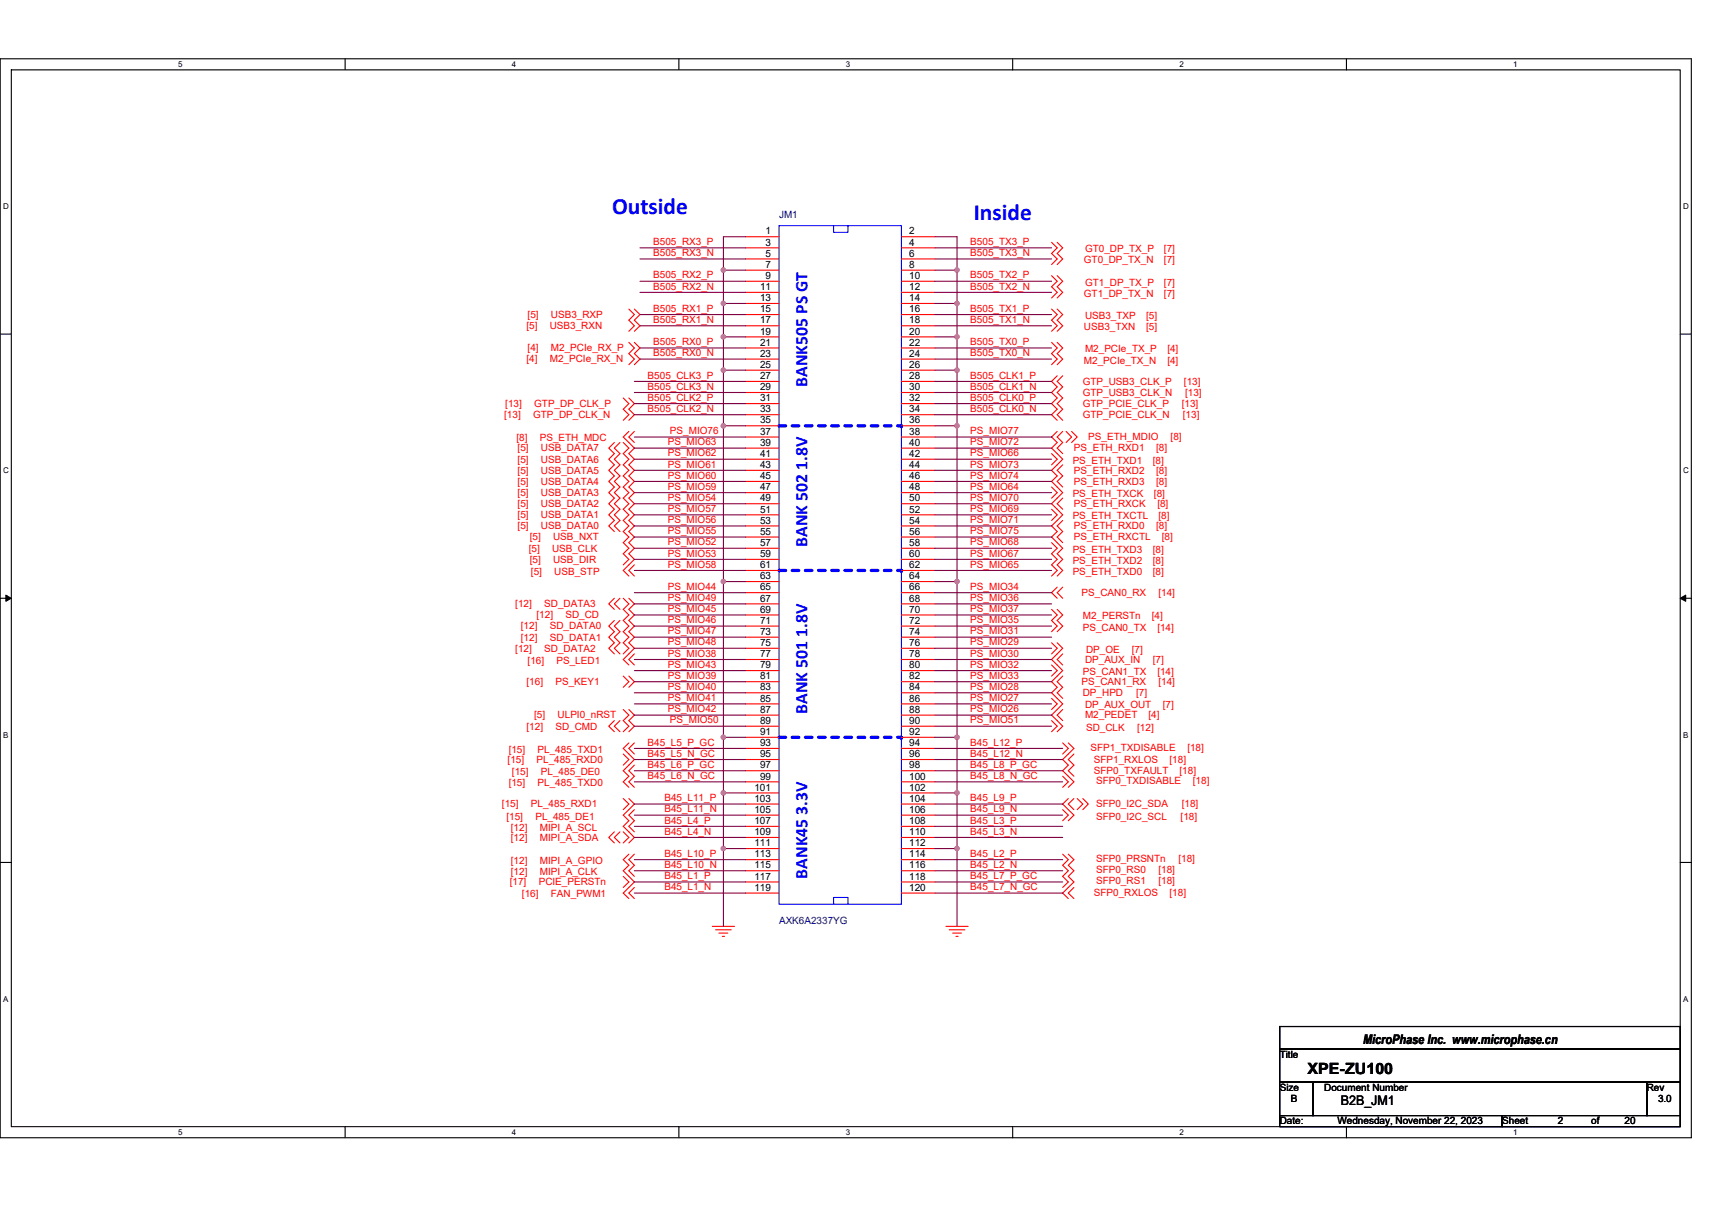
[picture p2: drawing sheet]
<svg xmlns="http://www.w3.org/2000/svg" width="297mm" height="210mm" viewBox="0 0 297 210" stroke-linecap="round" stroke-linejoin="round" font-family="sans-serif">
<path d="M0 10.2h293.5v187.2h-293.5zM2 12.1h289.5v183.4h-289.5z" fill="none" stroke="#000" stroke-width=".19"/>
<g fill="#fff">
<path d="M30.9 10.4h.8v1.6h-.8z"/>
<path d="M30.9 195.7h.8v1.6h-.8z"/>
</g>
<path d="M59.9 10.2v1.9M59.9 195.5v1.9" fill="none" stroke="#000" stroke-width=".19"/>
<g fill="#fff">
<path d="M88.8 10.4h.8v1.6h-.8z"/>
<path d="M88.8 195.7h.8v1.6h-.8z"/>
</g>
<path d="M117.8 10.2v1.9M117.8 195.5v1.9" fill="none" stroke="#000" stroke-width=".19"/>
<g fill="#fff">
<path d="M146.7 10.4h.8v1.6h-.8z"/>
<path d="M146.7 195.7h.8v1.6h-.8z"/>
</g>
<path d="M175.7 10.2v1.9M175.7 195.5v1.9" fill="none" stroke="#000" stroke-width=".19"/>
<g fill="#fff">
<path d="M204.7 10.4h.7v1.6h-.7z"/>
<path d="M204.7 195.7h.7v1.6h-.7z"/>
</g>
<path d="M233.6 10.2v1.9M233.6 195.5v1.9" fill="none" stroke="#000" stroke-width=".19"/>
<g fill="#fff">
<path d="M262.6 10.4h.7v1.6h-.7z"/>
<path d="M262.6 195.7h.7v1.6h-.7z"/>
<path d="M.5 35.1h1v1.5h-1z"/>
<path d="M292 35.1h1v1.5h-1z"/>
<path d="M.5 80.9h1v1.5h-1z"/>
<path d="M292 80.9h1v1.5h-1z"/>
</g>
<path d="M0 58h2M291.5 58h2" fill="none" stroke="#000" stroke-width=".19"/>
<g fill="#fff">
<path d="M.5 126.7h.9v1.6h-.9z"/>
<path d="M292 126.7h.9v1.6h-.9z"/>
</g>
<path d="M0 103.8h2M291.5 103.8h2" fill="none" stroke="#000" stroke-width=".19"/>
<path d="M1 103.3l1 .5-1 .6zM291.5 103.8l1-.5v1.1z" fill="#000" stroke="#000" stroke-width=".17"/>
<g fill="#fff">
<path d="M.5 172.6h.9v1.5h-.9z"/>
<path d="M292 172.6h.9v1.5h-.9z"/>
</g>
<path d="M0 149.7h2M291.5 149.7h2M222 178.1h69.5v3.9h-69.5zM222 182h69.5v5.8h-69.5zM222 187.8h5.8v5.8h-5.8zM222 193.6h38.6v1.9h-38.6zM227.8 187.8h57.9v5.8h-57.9zM260.6 193.6h30.9v1.9h-30.9zM285.7 187.8h5.8v5.8h-5.8z" fill="none" stroke="#000" stroke-width=".19"/>
<path d="M135.2 73.9h21.2M156.4 73.9h.1M135.2 99h21.2M156.4 99h.1M135.2 128h21.2M156.4 128h.1" fill="none" stroke="#00f" stroke-width=".57" stroke-dasharray="1.1 1.1"/>
<g fill="none" stroke="#f00" stroke-width=".19">
<path d="M109.1 53.6l1 1-1 1 1 .9-1 1M109.1 59.4l1 1-1 1 1 .9-1 1M110.1 53.6l.9 1-.9 1 .9 .9-.9 1M110.1 59.4l.9 1-.9 1 .9 .9-.9 1M129.4 41.1h5.8M129.4 43h5.8M129.4 44.9h5.8M129.4 46.9h5.8M129.4 48.8h5.8M129.4 50.7h5.8M129.4 52.7h5.8M129.4 54.6h5.8"/>
<path d="M129.4 56.5h5.8M129.4 58.5h5.8M156.4 41.1h5.8M156.4 43h5.8M156.4 44.9h5.8M156.4 46.9h5.8M156.4 48.8h5.8M156.4 50.7h5.8M156.4 52.7h5.8M156.4 54.6h5.8M156.4 56.5h5.8M156.4 58.5h5.8"/>
<path d="M182.5 47.8l.9 1-.9 1 .9 .9-.9 1M182.5 42.1l.9 .9-.9 1 .9 .9-.9 1M182.5 53.6l.9 1-.9 1 .9 .9-.9 1M182.5 59.4l.9 1-.9 1 .9 .9-.9 1M183.4 47.8l1 1-1 1 1 .9-1 1M183.4 42.1l1 .9-1 1 1 .9-1 1M183.4 53.6l1 1-1 1 1 .9-1 1M183.4 59.4l1 1-1 1 1 .9-1 1M106.6 76.8l-1 1 1 .9-1 1 1 1-1 .9 1 1-1 .9 1 1-1 1 1 .9-1 1 1 1-1 .9 1 1-1 1 1 .9M107.6 76.8l-1 1 1 .9-1 1 1 1-1 .9 1 1-1 .9 1 1-1 1 1 .9-1 1 1 1-1 .9 1 1-1 1 1 .9M108.1 69.1l1 .9-1 1 1 1-1 .9M108.1 76.8l1 1-1 .9 1 1-1 1 1 .9-1 1 1 .9-1 1 1 1-1 .9 1 1-1 1 1 .9-1 1 1 1-1 .9 1 1-1 1 1 .9-1 1 1 1-1 .9"/>
<path d="M109.1 69.1l1 .9-1 1 1 1-1 .9M109.1 74.9l-1 .9 2 2-1 .9 1 1-1 1 1 .9-1 1 1 .9-1 1 1 1-1 .9 1 1-1 1 1 .9-1 1 1 1-1 .9 1 1-1 1 1 .9-1 1 1 1-2 1.9 1 1M110.1 74.9l-1 .9 1 1M129.4 60.4h5.8M129.4 62.3h5.8M129.4 64.2h5.8M129.4 66.2h5.8M129.4 68.1h5.8M129.4 70h5.8M129.4 72h5.8M129.4 73.9h5.8M129.4 75.8h5.8"/>
<path d="M129.4 77.8h5.8M129.4 79.7h5.8M156.4 60.4h5.8M156.4 62.3h5.8M156.4 64.2h5.8M156.4 66.2h5.8M156.4 68.1h5.8M156.4 70h5.8M156.4 72h5.8M156.4 73.9h5.8M156.4 75.8h5.8M156.4 77.8h5.8"/>
<path d="M156.4 79.7h5.8M182.5 78.7l.9 1-.9 1M183.4 65.2l-.9 1 .9 .9-.9 1 .9 1-.9 .9 .9 1-.9 1 .9 .9M183.4 74.9l-.9 .9 .9 1-.9 1 1.9 1.9-1.9 1.9 .9 1-.9 .9 1.9 2-1.9 1.9 1.9 1.9-1.9 2 .9 .9-.9 1 1.9 1.9-1 1 1 1-1 .9 1 1-1 1M184.4 65.2l-1 1 1 .9-1 1 1 1-1 .9 1 1-1 1 1 .9M184.4 74.9l-1 .9 1 1-1 1 1 .9M185 74.9l.9 .9-.9 1M185.9 74.9l1 .9-1 1M110.1 98l-1 1 1 1M129.4 81.6h5.8M129.4 83.5h5.8M129.4 85.5h5.8"/>
<path d="M129.4 87.4h5.8M129.4 89.3h5.8M129.4 91.3h5.8M129.4 93.2h5.8M129.4 95.1h5.8M129.4 97.1h5.8M129.4 99h5.8M156.4 81.6h5.8M156.4 83.5h5.8M156.4 85.5h5.8M156.4 87.4h5.8M156.4 89.3h5.8"/>
<path d="M156.4 91.3h5.8M156.4 93.2h5.8M156.4 95.1h5.8M156.4 97.1h5.8M156.4 99h5.8M182.5 94.2l.9 .9-.9 1 .9 1-.9 .9 .9 1-.9 1M182.5 88.4l.9 .9-.9 1M182.5 84.5l.9 1-.9 .9M184.4 80.7l-1 .9 1 1-1 .9 1 1M184.4 90.3l-1 1 1 .9-1 1 1 1M184.4 86.4l-1 1 1 1M106.6 103.8l-1 1 1 .9"/>
<path d="M106.6 107.7l-1 .9 1 1-1 1 1 .9-1 1 1 1M107.6 103.8l-1 1 1 .9M107.6 107.7l-1 .9 1 1-1 1 1 .9-1 1 1 1M108.1 103.8l1 1-1 .9 1 1-1 1 1 .9-1 1 1 1-1 .9 1 1-1 1M108.1 117.3l1 1-1 1M109.1 103.8l1 1-1 .9 1 1-1 1 1 .9-1 1 1 1-1 .9 1 1-2 1.9 1 1M109.1 117.3l1 1-1 1M110.1 113.5l-1 .9 1 1M129.4 100.9h5.8M129.4 102.8h5.8M129.4 104.8h5.8M129.4 106.7h5.8"/>
<path d="M129.4 108.6h5.8M129.4 110.6h5.8M129.4 112.5h5.8M129.4 114.4h5.8M129.4 116.4h5.8M129.4 118.3h5.8M156.4 100.9h5.8M156.4 102.8h5.8M156.4 104.8h5.8M156.4 106.7h5.8M156.4 108.6h5.8M156.4 110.6h5.8"/>
<path d="M156.4 112.5h5.8M156.4 114.4h5.8M156.4 116.4h5.8M156.4 118.3h5.8M182.5 105.7l.9 1-.9 1 .9 .9-.9 1M182.5 111.5l.9 1-.9 1M182.5 115.4l.9 1-.9 .9M183.4 101.9l-.9 .9 .9 1M183.4 111.5l1 1-1.9 1.9 1.9 2-1.9 1.9 .9 1-.9 .9 1.9 2-1.9 1.9 1.9 1.9-1 1M183.4 105.7l1 1-1 1 1 .9-1 1M184.4 117.3l-1 1 1 1-1 .9 1 1M184.4 101.9l-1 .9 1 1"/>
<path d="M184.4 113.5l-1 .9 1 1M106.6 125.1l-1 .9 1 1M107.6 125.1l-1 .9 1 1M108.1 130.9l1 .9-1 1M108.1 138.6l1 .9-1 1M108.1 123.1l1 1-1 1 1 .9-1 1M109.1 138.6l1 .9-2 2 1 .9-1 1 2 1.9-1 1M109.1 123.1l1 1-1 1 1 .9-1 1M109.1 128.9l-1 1 2 1.9-2 2 1 .9-1 1 1 .9M110.1 128.9l-1 1 1 1M110.1 132.8l-1 1 1 .9-1 1 1 .9M129.4 120.2h5.8"/>
<path d="M129.4 122.2h5.8M129.4 124.1h5.8M129.4 126h5.8M129.4 128h5.8M129.4 129.9h5.8M129.4 131.8h5.8M129.4 133.8h5.8M129.4 135.7h5.8M129.4 137.6h5.8M129.4 139.5h5.8M156.4 120.2h5.8M156.4 122.2h5.8"/>
<path d="M156.4 124.1h5.8M156.4 126h5.8M156.4 128h5.8M156.4 129.9h5.8M156.4 131.8h5.8M156.4 133.8h5.8M156.4 135.7h5.8M156.4 137.6h5.8M156.4 139.5h5.8M182.5 125.1l.9 .9-.9 1M182.5 121.2l.9 1-.9 .9M184.4 123.1l-1 1 1 1"/>
<path d="M184.4 134.7l1 1-1 .9M184.4 128.9l1 1-1 1M185.4 138.6l-1 .9 1.9 2-.9 .9M185.4 128.9l.9 1-1.9 1.9 1 1-1 1 1.9 1.9-.9 .9M186.3 138.6l-.9 .9 .9 1M186.3 130.9l-.9 .9 .9 1-.9 1 .9 .9M186.9 138.6l1 .9-1 1M187.9 138.6l.9 .9-.9 1M106.6 144.4l-1 .9 1 1M107.6 144.4l-1 .9 1 1M108.1 144.4l1 .9-1 1M108.1 152.1l1 1-1 .9"/>
<path d="M109.1 148.2l-1 1 1 1-1 .9 2 2-2 1.9 1 .9M110.1 140.5l-1 1 1 .9-1 1 1 1M110.1 148.2l-1 1 1 1-1 .9 1 1M110.1 154l-1 1 1 .9M129.4 141.5h5.8M129.4 143.4h5.8M129.4 145.3h5.8M129.4 147.3h5.8M129.4 149.2h5.8M129.4 151.1h5.8M129.4 153.1h5.8M129.4 155h5.8"/>
<path d="M156.4 141.5h5.8M156.4 143.4h5.8M156.4 145.3h5.8M156.4 147.3h5.8M156.4 149.2h5.8M156.4 151.1h5.8M156.4 153.1h5.8M156.4 155h5.8M184.4 148.2l1 1-1 1 1 .9-1 1 1 1-1 .9M184.4 140.5l1 1-1 .9M185.4 148.2l.9 1-.9 1 .9 .9-.9 1 .9 1-1.9 1.9 1 .9M186.3 154l-.9 1 .9 .9"/>
<path d="M123.6 160.8h3.8M124.2 161.4h2.7M124.7 161.9h1.6M125.3 162.5h.4M164.1 160.8h3.9M164.7 161.4h2.7M165.3 161.9h1.5M165.9 162.5h.3"/>
</g>
<path d="M135.2 39.2h21.2v117.7h-21.2zM144.6 39.2v1.1h2.5v-1.1M144.6 156.9v-1.2h2.5v1.2" fill="none" stroke="#00f" stroke-width=".19"/>
<g fill="none" stroke="#800040" stroke-width=".19">
<path d="M111 44.9h18.4M111 43h18.4M111 56.5h18.4M111 48.8h18.4M111 50.7h18.4M111 54.6h18.4M125.5 52.7v5.8M125.5 58.5v5.7M125.5 46.9h3.9M125.5 46.9v5.8h3.9M125.5 58.5h3.9M129.4 41.1h-3.9v5.8"/>
<path d="M162.2 43h20.3M162.2 44.9h20.3M162.2 50.7h20.3M162.2 48.8h20.3M162.2 54.6h20.3M162.2 56.5h20.3M162.2 41.1h3.8v5.8M162.2 46.9h3.8M162.2 52.7h3.8v5.8M162.2 58.5h3.8M166 46.9v5.8M166 58.5v5.7"/>
<path d="M110.1 77.8h19.3M110.1 79.7h19.3M110.1 75.8h19.3M110.1 68.1h19.3M110.1 66.2h19.3M110.1 72h19.3M110.1 70h19.3M111 60.4h18.4M111 62.3h18.4M125.5 64.2v9.7M125.5 73.9v27M125.5 64.2h3.9"/>
<path d="M125.5 73.9h3.9M162.2 62.3h20.3M162.2 68.1h20.3M162.2 60.4h20.3M162.2 72h20.3M162.2 66.2h20.3M162.2 70h20.3M162.2 75.8h20.3M162.2 79.7h20.3M162.2 77.8h20.3M162.2 64.2h3.8M162.2 73.9h3.8"/>
<path d="M166 64.2v9.7M166 73.9v27M110.1 81.6h19.3M110.1 85.5h19.3M110.1 83.5h19.3M110.1 89.3h19.3M110.1 87.4h19.3M110.1 93.2h19.3M110.1 91.3h19.3M110.1 97.1h19.3M110.1 95.1h19.3M110.1 99h19.3"/>
<path d="M162.2 99h20.3M162.2 97.1h20.3M162.2 81.6h20.3M162.2 83.5h20.3M162.2 89.3h20.3M162.2 91.3h20.3M162.2 95.1h20.3M162.2 93.2h20.3M162.2 87.4h20.3M162.2 85.5h20.3M110.1 102.8h19.3M110.1 106.7h19.3"/>
<path d="M110.1 104.8h19.3M110.1 110.6h19.3M110.1 108.6h19.3M110.1 114.4h19.3M110.1 112.5h19.3M110.1 118.3h19.3M110.1 116.4h19.3M125.5 100.9v27.1M125.5 100.9h3.9M162.2 110.6h20.3M162.2 106.7h20.3M162.2 102.8h20.3"/>
<path d="M162.2 104.8h20.3M162.2 108.6h20.3M162.2 112.5h20.3M162.2 116.4h20.3M162.2 114.4h20.3M162.2 118.3h20.3M162.2 100.9h3.8M166 100.9v27.1M110.1 133.8h19.3M110.1 135.7h19.3M110.1 129.9h19.3M110.1 131.8h19.3"/>
<path d="M110.1 139.5h19.3M110.1 126h19.3M110.1 122.2h19.3M110.1 120.2h19.3M110.1 124.1h19.3M125.5 128v9.6M125.5 137.6v9.7M125.5 128h3.9M125.5 137.6h3.9M162.2 126h20.3M162.2 122.2h20.3M162.2 120.2h20.3"/>
<path d="M162.2 124.1h20.3M162.2 139.5h22.2M162.2 133.8h22.2M162.2 135.7h22.2M162.2 129.9h22.2M162.2 131.8h22.2M162.2 128h3.8M162.2 137.6h3.8M166 128v9.6M166 137.6v9.7M110.1 141.5h19.3M110.1 143.4h19.3"/>
<path d="M110.1 145.3h19.3M110.1 151.1h19.3M110.1 149.2h19.3M110.1 155h19.3M110.1 153.1h19.3M125.5 147.3v13.5M125.5 147.3h3.9M162.2 145.3h22.2M162.2 143.4h22.2M162.2 141.5h22.2M162.2 155h22.2M162.2 153.1h22.2"/>
<path d="M162.2 149.2h22.2M162.2 151.1h22.2M162.2 147.3h3.8M166 147.3v13.5"/>
</g>
<g fill="#f0f" stroke="#f0f" stroke-width=".19">
<circle cx="125.5" cy="147.2" r=".38"/>
<circle cx="125.5" cy="46.9" r=".38"/>
<circle cx="125.5" cy="52.6" r=".38"/>
<circle cx="125.5" cy="64.2" r=".38"/>
<circle cx="125.5" cy="58.4" r=".38"/>
<circle cx="125.5" cy="73.9" r=".38"/>
<circle cx="125.5" cy="127.9" r=".38"/>
<circle cx="125.5" cy="100.9" r=".38"/>
<circle cx="125.5" cy="137.6" r=".38"/>
<circle cx="166" cy="147.2" r=".38"/>
<circle cx="166" cy="46.9" r=".38"/>
<circle cx="166" cy="52.6" r=".38"/>
<circle cx="166" cy="64.2" r=".38"/>
<circle cx="166" cy="58.4" r=".38"/>
<circle cx="166" cy="73.9" r=".38"/>
<circle cx="166" cy="127.9" r=".38"/>
<circle cx="166" cy="100.9" r=".38"/>
<circle cx="166" cy="137.6" r=".38"/>
</g>
<g font-size="4" fill="#00f">
<text x="106.2" y="37.2">Outside</text>
<text x="168.9" y="38.2">Inside</text>
</g>
<g font-size="3.1" fill="#00f">
<text x="140.1" y="67.1" transform="rotate(-90 140.1 67.1)">BANK505 PS GT</text>
<text x="140.1" y="81.6" transform="rotate(-90 140.1 81.6)">1.8V</text>
<text x="140.1" y="94.9" transform="rotate(-90 140.1 94.9)">BANK 502</text>
<text x="140.1" y="110.5" transform="rotate(-90 140.1 110.5)">1.8V</text>
<text x="140.1" y="123.9" transform="rotate(-90 140.1 123.9)">BANK 501</text>
<text x="140.1" y="141.4" transform="rotate(-90 140.1 141.4)">3.3V</text>
<text x="140.1" y="152.5" transform="rotate(-90 140.1 152.5)">BANK45</text>
</g>
<text font-size="2.7" x="226.9" y="186.4">XPE-ZU100</text>
<g font-size="2.3">
<text x="236.5" y="181.1">MicroPhase Inc. www.microphase.cn</text>
<text x="232.6" y="191.8">B2B_JM1</text>
</g>
<g font-size="1.7">
<text x="132.8" y="40.7">1</text>
<text x="157.8" y="40.7">2</text>
<text x="132.8" y="42.6">3</text>
<text x="132.8" y="44.5">5</text>
<text x="132.8" y="46.5">7</text>
<text x="157.8" y="42.6">4</text>
<text x="157.8" y="44.5">6</text>
<text x="157.8" y="46.5">8</text>
<text x="131.9" y="50.3">11</text>
<text x="131.9" y="52.3">13</text>
<text x="132.8" y="48.4">9</text>
<text x="157.8" y="48.4">10</text>
<text x="157.8" y="50.3">12</text>
<text x="157.8" y="52.3">14</text>
<text x="131.9" y="54.2">15</text>
<text x="131.9" y="56.1">17</text>
<text x="131.9" y="58.1">19</text>
<text x="131.9" y="60">21</text>
<text x="157.8" y="54.2">16</text>
<text x="157.8" y="56.1">18</text>
<text x="157.8" y="58.1">20</text>
<text x="157.8" y="60">22</text>
<text x="131.9" y="61.9">23</text>
<text x="131.9" y="63.8">25</text>
<text x="131.9" y="65.8">27</text>
<text x="157.8" y="61.9">24</text>
<text x="157.8" y="63.8">26</text>
<text x="157.8" y="65.8">28</text>
<text x="131.9" y="67.7">29</text>
<text x="131.9" y="69.6">31</text>
<text x="131.9" y="71.6">33</text>
<text x="157.8" y="67.7">30</text>
<text x="157.8" y="69.6">32</text>
<text x="157.8" y="71.6">34</text>
<text x="131.9" y="73.5">35</text>
<text x="131.9" y="75.4">37</text>
<text x="131.9" y="77.4">39</text>
<text x="157.8" y="73.5">36</text>
<text x="157.8" y="75.4">38</text>
<text x="157.8" y="77.4">40</text>
<text x="131.9" y="79.3">41</text>
<text x="131.9" y="81.2">43</text>
<text x="131.9" y="83.1">45</text>
<text x="157.8" y="79.3">42</text>
<text x="157.8" y="81.2">44</text>
<text x="157.8" y="83.1">46</text>
<text x="131.9" y="85.1">47</text>
<text x="131.9" y="87">49</text>
<text x="131.9" y="88.9">51</text>
<text x="157.8" y="85.1">48</text>
<text x="157.8" y="87">50</text>
<text x="157.8" y="88.9">52</text>
<text x="131.9" y="90.9">53</text>
<text x="131.9" y="92.8">55</text>
<text x="131.9" y="94.7">57</text>
<text x="157.8" y="90.9">54</text>
<text x="157.8" y="92.8">56</text>
<text x="157.8" y="94.7">58</text>
<text x="131.9" y="96.7">59</text>
<text x="131.9" y="98.6">61</text>
<text x="131.9" y="100.5">63</text>
<text x="157.8" y="96.7">60</text>
<text x="157.8" y="98.6">62</text>
<text x="157.8" y="100.5">64</text>
<text x="131.9" y="102.4">65</text>
<text x="131.9" y="104.4">67</text>
<text x="131.9" y="106.3">69</text>
<text x="157.8" y="102.4">66</text>
<text x="157.8" y="104.4">68</text>
<text x="157.8" y="106.3">70</text>
<text x="131.9" y="108.2">71</text>
<text x="131.9" y="110.2">73</text>
<text x="131.9" y="112.1">75</text>
<text x="157.8" y="108.2">72</text>
<text x="157.8" y="110.2">74</text>
<text x="157.8" y="112.1">76</text>
<text x="131.9" y="114">77</text>
<text x="131.9" y="116">79</text>
<text x="131.9" y="117.9">81</text>
<text x="131.9" y="119.8">83</text>
<text x="157.8" y="114">78</text>
<text x="157.8" y="116">80</text>
<text x="157.8" y="117.9">82</text>
<text x="157.8" y="119.8">84</text>
<text x="131.9" y="121.8">85</text>
<text x="131.9" y="123.7">87</text>
<text x="131.9" y="125.6">89</text>
<text x="157.8" y="121.8">86</text>
<text x="157.8" y="123.7">88</text>
<text x="157.8" y="125.6">90</text>
<text x="131.9" y="127.6">91</text>
<text x="131.9" y="129.5">93</text>
<text x="131.9" y="131.4">95</text>
<text x="157.8" y="127.6">92</text>
<text x="157.8" y="129.5">94</text>
<text x="157.8" y="131.4">96</text>
<text x="130.9" y="137.2">101</text>
<text x="131.9" y="133.3">97</text>
<text x="131.9" y="135.3">99</text>
<text x="157.8" y="133.3">98</text>
<text x="157.8" y="135.3">100</text>
<text x="157.8" y="137.2">102</text>
<text x="130.9" y="139.1">103</text>
<text x="130.9" y="141.1">105</text>
<text x="130.9" y="143">107</text>
<text x="157.8" y="139.1">104</text>
<text x="157.8" y="141.1">106</text>
<text x="157.8" y="143">108</text>
<text x="130.9" y="144.9">109</text>
<text x="130.9" y="146.9">111</text>
<text x="130.9" y="148.8">113</text>
<text x="157.8" y="144.9">110</text>
<text x="157.8" y="146.9">112</text>
<text x="157.8" y="148.8">114</text>
<text x="130.9" y="150.7">115</text>
<text x="130.9" y="152.7">117</text>
<text x="130.9" y="154.6">119</text>
<text x="157.8" y="150.7">116</text>
<text x="157.8" y="152.7">118</text>
<text x="157.8" y="154.6">120</text>
<text x="222" y="183.6">Title</text>
<text x="222" y="189.3">Size</text>
<text x="224" y="191.3">B</text>
<text x="229.8" y="189.3">Document Number</text>
<text x="285.7" y="189.3">Rev</text>
<text x="287.7" y="191.3">3.0</text>
<text x="222" y="195.1">Date:</text>
<text x="232.1" y="195.1">Wednesday, November 22, 2023</text>
<text x="260.6" y="195.1">Sheet</text>
<text x="270.3" y="195.1">2</text>
<text x="276.1" y="195.1">of</text>
<text x="281.9" y="195.1">20</text>
</g>
<g font-size="1.7" fill="#000080">
<text x="135.2" y="37.8">JM1</text>
<text x="135.2" y="160.4">AXK6A2337YG</text>
</g>
<g font-size="1.7" fill="#f00">
<text x="113.3" y="44.4">B505_RX3_N</text>
<text x="113.3" y="42.5">B505_RX3_P</text>
<text x="168.4" y="42.5">B505_TX3_P</text>
<text x="168.4" y="44.4">B505_TX3_N</text>
<text x="188.1" y="45.7">GT0_DP_TX_N</text>
<text x="188.3" y="43.8">GT0_DP_TX_P</text>
<text x="201.9" y="45.7">[7]</text>
<text x="201.9" y="43.8">[7]</text>
<text x="113.3" y="48.3">B505_RX2_P</text>
<text x="113.3" y="50.2">B505_RX2_N</text>
<text x="168.4" y="50.2">B505_TX2_N</text>
<text x="168.4" y="48.3">B505_TX2_P</text>
<text x="188.1" y="51.5">GT1_DP_TX_N</text>
<text x="188.3" y="49.6">GT1_DP_TX_P</text>
<text x="201.9" y="51.5">[7]</text>
<text x="201.9" y="49.6">[7]</text>
<text x="91.4" y="57.1">[5]</text>
<text x="91.5" y="55.2">[5]</text>
<text x="95.4" y="57.1">USB3_RXN</text>
<text x="95.6" y="55.2">USB3_RXP</text>
<text x="113.3" y="59.9">B505_RX0_P</text>
<text x="113.3" y="56">B505_RX1_N</text>
<text x="113.3" y="54.1">B505_RX1_P</text>
<text x="168.4" y="59.9">B505_TX0_P</text>
<text x="168.4" y="54.1">B505_TX1_P</text>
<text x="168.4" y="56">B505_TX1_N</text>
<text x="188.1" y="57.3">USB3_TXN</text>
<text x="188.3" y="55.4">USB3_TXP</text>
<text x="198.9" y="57.3">[5]</text>
<text x="198.9" y="55.4">[5]</text>
<text x="91.4" y="62.9">[4]</text>
<text x="91.5" y="61">[4]</text>
<text x="95.4" y="62.9">M2_PCIe_RX_N</text>
<text x="95.6" y="61">M2_PCIe_RX_P</text>
<text x="112.4" y="65.7">B505_CLK3_P</text>
<text x="113.3" y="61.8">B505_RX0_N</text>
<text x="168.4" y="61.8">B505_TX0_N</text>
<text x="168.4" y="65.7">B505_CLK1_P</text>
<text x="188.1" y="63.1">M2_PCIe_TX_N</text>
<text x="188.3" y="61.2">M2_PCIe_TX_P</text>
<text x="202.5" y="63.1">[4]</text>
<text x="202.5" y="61.2">[4]</text>
<text x="87.7" y="70.6">[13]</text>
<text x="92.7" y="70.6">GTP_DP_CLK_P</text>
<text x="112.4" y="67.6">B505_CLK3_N</text>
<text x="112.4" y="71.5">B505_CLK2_N</text>
<text x="112.4" y="69.6">B505_CLK2_P</text>
<text x="168.4" y="67.6">B505_CLK1_N</text>
<text x="168.4" y="71.5">B505_CLK0_N</text>
<text x="168.4" y="69.6">B505_CLK0_P</text>
<text x="187.9" y="68.7">GTP_USB3_CLK_N</text>
<text x="187.9" y="66.8">GTP_USB3_CLK_P</text>
<text x="187.9" y="70.6">GTP_PCIE_CLK_P</text>
<text x="205" y="70.6">[13]</text>
<text x="205.4" y="66.8">[13]</text>
<text x="205.6" y="68.7">[13]</text>
<text x="87.5" y="72.6">[13]</text>
<text x="89.6" y="76.6">[8]</text>
<text x="92.5" y="72.6">GTP_DP_CLK_N</text>
<text x="93.7" y="76.6">PS_ETH_MDC</text>
<text x="115.9" y="77.3">PS_MIO63</text>
<text x="116.2" y="75.4">PS_MIO76</text>
<text x="168.4" y="75.4">PS_MIO77</text>
<text x="168.4" y="77.3">PS_MIO72</text>
<text x="187.9" y="72.6">GTP_PCIE_CLK_N</text>
<text x="188.8" y="76.4">PS_ETH_MDIO</text>
<text x="203.1" y="76.4">[8]</text>
<text x="205.2" y="72.6">[13]</text>
<text x="89.8" y="80.3">[5]</text>
<text x="89.8" y="82.2">[5]</text>
<text x="89.8" y="78.3">[5]</text>
<text x="93.8" y="80.3">USB_DATA6</text>
<text x="93.8" y="82.2">USB_DATA5</text>
<text x="93.8" y="78.3">USB_DATA7</text>
<text x="115.9" y="81.1">PS_MIO61</text>
<text x="115.9" y="79.2">PS_MIO62</text>
<text x="115.9" y="83.1">PS_MIO60</text>
<text x="168.4" y="79.2">PS_MIO66</text>
<text x="168.4" y="81.1">PS_MIO73</text>
<text x="168.4" y="83.1">PS_MIO74</text>
<text x="186.1" y="80.5">PS_ETH_TXD1</text>
<text x="186.3" y="78.3">PS_ETH_RXD1</text>
<text x="186.3" y="82.2">PS_ETH_RXD2</text>
<text x="200" y="80.5">[8]</text>
<text x="200.6" y="78.3">[8]</text>
<text x="200.6" y="82.2">[8]</text>
<text x="89.8" y="84.1">[5]</text>
<text x="89.8" y="89.9">[5]</text>
<text x="89.8" y="86.1">[5]</text>
<text x="89.8" y="88">[5]</text>
<text x="93.8" y="84.1">USB_DATA4</text>
<text x="93.8" y="89.9">USB_DATA1</text>
<text x="93.8" y="86.1">USB_DATA3</text>
<text x="93.8" y="88">USB_DATA2</text>
<text x="115.9" y="85">PS_MIO59</text>
<text x="115.9" y="88.9">PS_MIO57</text>
<text x="115.9" y="86.9">PS_MIO54</text>
<text x="168.4" y="88.9">PS_MIO69</text>
<text x="168.4" y="86.9">PS_MIO70</text>
<text x="168.4" y="85">PS_MIO64</text>
<text x="186.1" y="86.3">PS_ETH_TXCK</text>
<text x="186.3" y="84.1">PS_ETH_RXD3</text>
<text x="186.3" y="88">PS_ETH_RXCK</text>
<text x="200.2" y="86.3">[8]</text>
<text x="200.6" y="84.1">[8]</text>
<text x="200.8" y="88">[8]</text>
<text x="89.8" y="91.9">[5]</text>
<text x="91.7" y="95.7">[5]</text>
<text x="91.9" y="93.8">[5]</text>
<text x="93.8" y="91.9">USB_DATA0</text>
<text x="95.8" y="95.7">USB_CLK</text>
<text x="96" y="93.8">USB_NXT</text>
<text x="115.9" y="92.7">PS_MIO55</text>
<text x="115.9" y="90.8">PS_MIO56</text>
<text x="115.9" y="94.7">PS_MIO52</text>
<text x="168.4" y="90.8">PS_MIO71</text>
<text x="168.4" y="94.7">PS_MIO68</text>
<text x="168.4" y="92.7">PS_MIO75</text>
<text x="186.1" y="90.1">PS_ETH_TXCTL</text>
<text x="186.1" y="95.9">PS_ETH_TXD3</text>
<text x="186.3" y="93.8">PS_ETH_RXCTL</text>
<text x="186.3" y="91.9">PS_ETH_RXD0</text>
<text x="200" y="95.9">[8]</text>
<text x="200.6" y="91.9">[8]</text>
<text x="201" y="90.1">[8]</text>
<text x="201.6" y="93.8">[8]</text>
<text x="91.9" y="97.6">[5]</text>
<text x="92.1" y="99.8">[5]</text>
<text x="96" y="97.6">USB_DIR</text>
<text x="96.2" y="99.8">USB_STP</text>
<text x="115.9" y="96.6">PS_MIO53</text>
<text x="115.9" y="98.5">PS_MIO58</text>
<text x="168.4" y="98.5">PS_MIO65</text>
<text x="168.4" y="96.6">PS_MIO67</text>
<text x="186.1" y="99.8">PS_ETH_TXD0</text>
<text x="186.1" y="97.8">PS_ETH_TXD2</text>
<text x="200" y="99.8">[8]</text>
<text x="200" y="97.8">[8]</text>
<text x="89.4" y="105.4">[12]</text>
<text x="93.1" y="107.3">[12]</text>
<text x="94.4" y="105.4">SD_DATA3</text>
<text x="98.1" y="107.3">SD_CD</text>
<text x="115.9" y="102.4">PS_MIO44</text>
<text x="115.9" y="106.2">PS_MIO45</text>
<text x="115.9" y="104.3">PS_MIO49</text>
<text x="168.4" y="106.2">PS_MIO37</text>
<text x="168.4" y="102.4">PS_MIO34</text>
<text x="168.4" y="104.3">PS_MIO36</text>
<text x="187.7" y="103.4">PS_CAN0_RX</text>
<text x="187.9" y="107.5">M2_PERSTn</text>
<text x="199.8" y="107.5">[4]</text>
<text x="201" y="103.4">[14]</text>
<text x="89.4" y="113.1">[12]</text>
<text x="90.4" y="109.2">[12]</text>
<text x="90.4" y="111.2">[12]</text>
<text x="94.4" y="113.1">SD_DATA2</text>
<text x="95.4" y="109.2">SD_DATA0</text>
<text x="95.4" y="111.2">SD_DATA1</text>
<text x="115.9" y="110.1">PS_MIO47</text>
<text x="115.9" y="108.2">PS_MIO46</text>
<text x="115.9" y="114">PS_MIO38</text>
<text x="115.9" y="112">PS_MIO48</text>
<text x="168.4" y="110.1">PS_MIO31</text>
<text x="168.4" y="108.2">PS_MIO35</text>
<text x="168.4" y="112">PS_MIO29</text>
<text x="168.4" y="114">PS_MIO30</text>
<text x="187.9" y="109.4">PS_CAN0_TX</text>
<text x="188.4" y="113.3">DP_OE</text>
<text x="196.4" y="113.3">[7]</text>
<text x="200.8" y="109.4">[14]</text>
<text x="91.4" y="118.9">[16]</text>
<text x="91.5" y="115.2">[16]</text>
<text x="96.4" y="118.9">PS_KEY1</text>
<text x="96.6" y="115.2">PS_LED1</text>
<text x="115.9" y="117.8">PS_MIO39</text>
<text x="115.9" y="115.9">PS_MIO43</text>
<text x="115.9" y="119.7">PS_MIO40</text>
<text x="168.4" y="119.7">PS_MIO28</text>
<text x="168.4" y="115.9">PS_MIO32</text>
<text x="168.4" y="117.8">PS_MIO33</text>
<text x="187.7" y="118.9">PS_CAN1_RX</text>
<text x="187.9" y="117.1">PS_CAN1_TX</text>
<text x="188.3" y="115">DP_AUX_IN</text>
<text x="200" y="115">[7]</text>
<text x="200.8" y="117.1">[14]</text>
<text x="201" y="118.9">[14]</text>
<text x="92.7" y="124.7">[5]</text>
<text x="96.7" y="124.7">ULPI0_nRST</text>
<text x="115.9" y="121.7">PS_MIO41</text>
<text x="115.9" y="123.6">PS_MIO42</text>
<text x="116.2" y="125.5">PS_MIO50</text>
<text x="168.4" y="121.7">PS_MIO27</text>
<text x="168.4" y="123.6">PS_MIO26</text>
<text x="168.4" y="125.5">PS_MIO51</text>
<text x="187.9" y="120.8">DP_HPD</text>
<text x="188.3" y="124.7">M2_PEDET</text>
<text x="188.3" y="122.9">DP_AUX_OUT</text>
<text x="197.1" y="120.8">[7]</text>
<text x="199.3" y="124.7">[4]</text>
<text x="201.8" y="122.9">[7]</text>
<text x="88.3" y="130.7">[15]</text>
<text x="91.4" y="126.6">[12]</text>
<text x="93.3" y="130.7">PL_485_TXD1</text>
<text x="96.4" y="126.6">SD_CMD</text>
<text x="112.4" y="129.4">B45_L5_P_GC</text>
<text x="112.4" y="131.3">B45_L5_N_GC</text>
<text x="168.4" y="129.4">B45_L12_P</text>
<text x="168.4" y="131.3">B45_L12_N</text>
<text x="188.4" y="126.8">SD_CLK</text>
<text x="189.2" y="130.3">SFP1_TXDISABLE</text>
<text x="197.3" y="126.8">[12]</text>
<text x="206" y="130.3">[18]</text>
<text x="88.1" y="132.4">[15]</text>
<text x="88.3" y="136.4">[15]</text>
<text x="88.8" y="134.5">[15]</text>
<text x="93.1" y="132.4">PL_485_RXD0</text>
<text x="93.3" y="136.4">PL_485_TXD0</text>
<text x="93.8" y="134.5">PL_485_DE0</text>
<text x="112.4" y="133.3">B45_L6_P_GC</text>
<text x="112.4" y="135.2">B45_L6_N_GC</text>
<text x="168.4" y="133.3">B45_L8_P_GC</text>
<text x="168.4" y="135.2">B45_L8_N_GC</text>
<text x="189.8" y="134.3">SFP0_TXFAULT</text>
<text x="189.8" y="132.4">SFP1_RXLOS</text>
<text x="190.2" y="136.1">SFP0_TXDISABLE</text>
<text x="202.9" y="132.4">[18]</text>
<text x="204.7" y="134.3">[18]</text>
<text x="207" y="136.1">[18]</text>
<text x="87.1" y="140.1">[15]</text>
<text x="87.9" y="142.2">[15]</text>
<text x="92.1" y="140.1">PL_485_RXD1</text>
<text x="92.9" y="142.2">PL_485_DE1</text>
<text x="115.3" y="141">B45_L11_N</text>
<text x="115.3" y="139">B45_L11_P</text>
<text x="115.3" y="142.9">B45_L4_P</text>
<text x="168.4" y="142.9">B45_L3_P</text>
<text x="168.4" y="139">B45_L9_P</text>
<text x="168.4" y="141">B45_L9_N</text>
<text x="190.2" y="140.1">SFP0_I2C_SDA</text>
<text x="190.2" y="142.2">SFP0_I2C_SCL</text>
<text x="204.8" y="142.2">[18]</text>
<text x="205" y="140.1">[18]</text>
<text x="88.6" y="144.2">[12]</text>
<text x="88.6" y="145.9">[12]</text>
<text x="88.6" y="150">[12]</text>
<text x="93.7" y="144.2">MIPI_A_SCL</text>
<text x="93.7" y="145.9">MIPI_A_SDA</text>
<text x="93.7" y="150">MIPI_A_GPIO</text>
<text x="115.3" y="144.8">B45_L4_N</text>
<text x="115.3" y="148.7">B45_L10_P</text>
<text x="168.4" y="144.8">B45_L3_N</text>
<text x="168.4" y="148.7">B45_L2_P</text>
<text x="190.2" y="149.6">SFP0_PRSNTn</text>
<text x="204.5" y="149.6">[18]</text>
<text x="88.5" y="153.6">[17]</text>
<text x="88.6" y="151.9">[12]</text>
<text x="90.6" y="155.7">[16]</text>
<text x="93.5" y="153.6">PCIE_PERSTn</text>
<text x="93.7" y="151.9">MIPI_A_CLK</text>
<text x="95.6" y="155.7">FAN_PWM1</text>
<text x="115.3" y="150.6">B45_L10_N</text>
<text x="115.3" y="154.5">B45_L1_N</text>
<text x="115.3" y="152.6">B45_L1_P</text>
<text x="168.4" y="154.5">B45_L7_N_GC</text>
<text x="168.4" y="152.6">B45_L7_P_GC</text>
<text x="168.4" y="150.6">B45_L2_N</text>
<text x="189.8" y="155.6">SFP0_RXLOS</text>
<text x="190.2" y="151.5">SFP0_RS0</text>
<text x="190.2" y="153.4">SFP0_RS1</text>
<text x="201" y="151.5">[18]</text>
<text x="201" y="153.4">[18]</text>
<text x="202.9" y="155.6">[18]</text>
</g>
<g font-size="1.4">
<text x="30.9" y="11.7">5</text>
<text x="88.8" y="11.7">4</text>
<text x="146.7" y="11.7">3</text>
<text x="204.7" y="11.7">2</text>
<text x="262.6" y="11.7">1</text>
<text x=".5" y="36.3">D</text>
<text x="292" y="36.3">D</text>
<text x=".5" y="82.1">C</text>
<text x="292" y="82.1">C</text>
<text x=".5" y="128">B</text>
<text x="292" y="128">B</text>
<text x=".5" y="173.8">A</text>
<text x="292" y="173.8">A</text>
<text x="30.9" y="197">5</text>
<text x="88.8" y="197">4</text>
<text x="146.7" y="197">3</text>
<text x="204.7" y="197">2</text>
<text x="262.6" y="197">1</text>
</g>
</svg>
